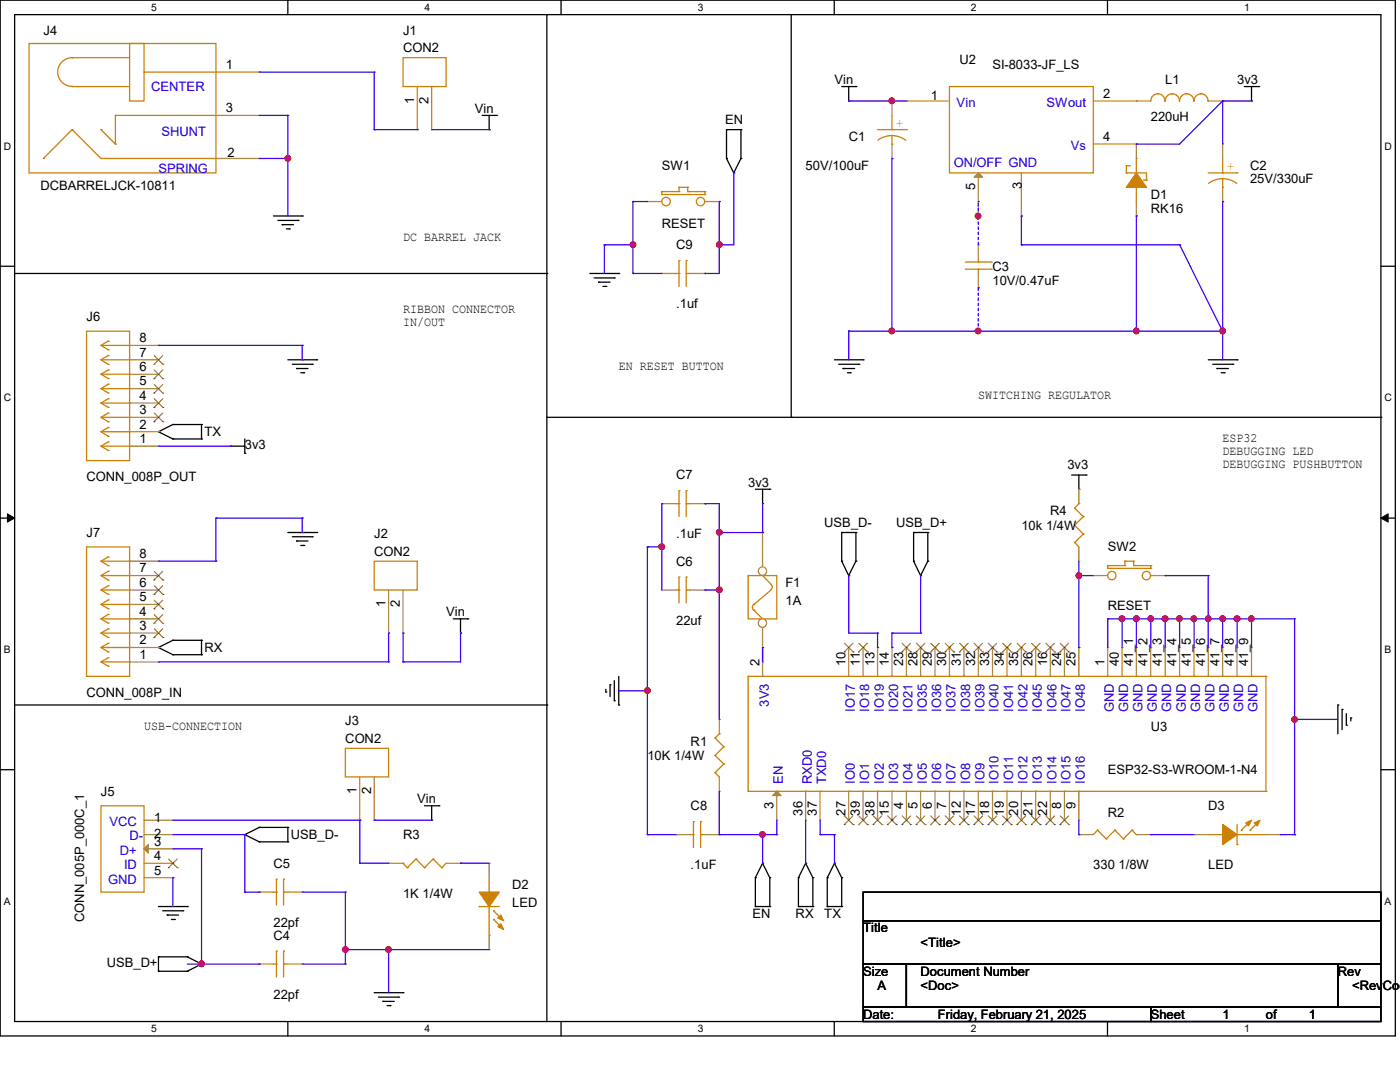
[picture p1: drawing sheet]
<svg xmlns="http://www.w3.org/2000/svg" width="279mm" height="216mm" viewBox="0 0 279 216" stroke-linecap="round" stroke-linejoin="round" font-family="sans-serif">
<path d="M0 0h278.5v206.7h-278.5zM2.9 2.9h272.7v200.9h-272.7z" fill="none" stroke="#000" stroke-width=".25"/>
<g fill="#fff">
<path d="M30.2 .3h1.1v2.3h-1.1z"/>
<path d="M30.2 204.1h1.1v2.3h-1.1z"/>
</g>
<path d="M57.4 0v2.9M57.4 203.8v2.9" fill="none" stroke="#000" stroke-width=".25"/>
<g fill="#fff">
<path d="M84.7 .3h1.1v2.3h-1.1z"/>
<path d="M84.7 204.1h1.1v2.3h-1.1z"/>
</g>
<path d="M112 0v2.9M112 203.8v2.9" fill="none" stroke="#000" stroke-width=".25"/>
<g fill="#fff">
<path d="M139.2 .3h1.1v2.3h-1.1z"/>
<path d="M139.2 204.1h1.1v2.3h-1.1z"/>
</g>
<path d="M166.5 0v2.9M166.5 203.8v2.9" fill="none" stroke="#000" stroke-width=".25"/>
<g fill="#fff">
<path d="M193.8 .3h1.1v2.3h-1.1z"/>
<path d="M193.8 204.1h1.1v2.3h-1.1z"/>
</g>
<path d="M221 0v2.9M221 203.8v2.9" fill="none" stroke="#000" stroke-width=".25"/>
<g fill="#fff">
<path d="M248.3 .3h1.1v2.3h-1.1z"/>
<path d="M248.3 204.1h1.1v2.3h-1.1z"/>
<path d="M.8 28h1.4v2.3h-1.4z"/>
<path d="M276.3 28h1.4v2.3h-1.4z"/>
<path d="M.8 78.2h1.4v2.3h-1.4z"/>
<path d="M276.3 78.2h1.4v2.3h-1.4z"/>
</g>
<path d="M0 53.1h2.9M275.6 53.1h2.9" fill="none" stroke="#000" stroke-width=".25"/>
<g fill="#fff">
<path d="M.8 128.5h1.3v2.2h-1.3z"/>
<path d="M276.3 128.5h1.3v2.2h-1.3z"/>
</g>
<path d="M0 103.4h2.9M275.6 103.4h2.9" fill="none" stroke="#000" stroke-width=".25"/>
<path d="M1.5 102.5l1.4 .9-1.4 .8zM275.6 103.4l1.4-.9v1.7z" fill="#000" stroke="#000" stroke-width=".2"/>
<g fill="#fff">
<path d="M.8 178.7h1.3v2.2h-1.3z"/>
<path d="M276.3 178.7h1.3v2.2h-1.3z"/>
</g>
<g fill="none" stroke="#000" stroke-width=".25">
<path d="M109.1 2.9h.1M109.1 2.9v200.9M157.9 2.9v80.4M168 17.3h2.8M169.4 17.3v2.9M170.8 17.3h.1M248.3 17.3h2.9M249.8 17.3v2.9M251.2 17.3h.1M96.2 23h2.9M97.6 25.9h.1M97.6 23v2.9"/>
<path d="M99.1 23h.1M145 31.6h.1M145 25.9h.1M145 31.6l1.4 2.9M145 25.9v5.7M145 25.9h2.9M146.4 34.5h.1M147.9 25.9h.1M147.9 31.6h.1M147.9 25.9v5.7M147.9 31.6l-1.5 2.9M169.4 20.2h.1"/>
<path d="M249.8 20.2h.1M2.9 54.6h106.2M54.6 43.1h5.7M55.5 44h4M56.3 44.8h.1M56.3 44.8h2.3M57.1 45.7h.6M57.7 45.7h.1M59.5 44h.1M60.3 43.1h.1M109.1 54.6h.1M117.7 54.6h5.8"/>
<path d="M118.6 55.5h4M119.5 56.3h.1M119.5 56.3h2.3M120.3 57.1h.6M120.9 57.1h.1M122.6 55.5h.1M123.5 54.6h.1M57.4 71.8h5.8M58.3 72.7h4M59.2 73.5h.1M59.2 73.5h2.3M60 74.4h.6"/>
<path d="M60.6 74.4h.1M62.3 72.7h.1M63.2 71.8h.1M166.5 71.8h5.8M167.4 72.7h4M168.2 73.5h.1M168.2 73.5h2.4M169.1 74.4h.6M169.7 74.4h.1M171.4 72.7h.1M172.3 71.8h.1M241.1 71.8h5.8"/>
<path d="M242 72.7h4M242.9 73.5h.1M242.9 73.5h2.3M243.7 74.4h.6M244.3 74.4h.1M246 72.7h.1M246.9 71.8h.1M31.6 86.1h.1M31.6 86.1l2.9 1.5M34.5 84.7h.1M34.5 87.6h.1M34.5 84.7l-2.9 1.4"/>
<path d="M34.5 84.7h5.7M34.5 87.6h5.7M40.2 84.7h.1M40.2 87.6h.1M40.2 84.7v2.9M46 89h.1M46 89h2.9M48.9 90.5h.1M48.9 87.6v2.9M109.1 83.3h166.5M150.7 97.6h2.9M152.2 97.6v2.9"/>
<path d="M153.6 97.6h.1M157.9 83.3h.1M213.9 94.8h2.8M215.3 97.6h.1M215.3 94.8v2.8M216.7 94.8h.1M275.6 83.3h.1M57.4 106.3h5.8M58.3 107.1h4M59.2 107.9h.1M59.2 107.9h2.3M60 108.8h.6"/>
<path d="M60.6 108.8h.1M62.3 107.1h.1M63.2 106.3h.1M152.2 100.5h.1M168 112h.1M168 106.3h.1M168 106.3v5.7M168 112l1.4 2.9M168 106.3h2.8M169.4 114.9h.1M170.8 106.3h.1M170.8 112h.1"/>
<path d="M170.8 106.3v5.7M170.8 112l-1.4 2.9M182.3 112h.1M182.3 106.3h.1M182.3 106.3h2.9M182.3 112l1.4 2.9M182.3 106.3v5.7M183.7 114.9h.1M185.2 106.3h.1M185.2 112h.1M185.2 106.3v5.7M185.2 112l-1.5 2.9"/>
<path d="M31.6 129.2h.1M31.6 129.2l2.9 1.4M34.5 127.8h.1M34.5 130.6h.1M34.5 127.8l-2.9 1.4M34.5 127.8h5.7M34.5 130.6h5.7M40.2 127.8h.1M40.2 130.6h.1M40.2 127.8v2.8M90.5 123.5h2.8M91.9 126.3h.1"/>
<path d="M91.9 123.5v2.8M93.3 123.5h.1M120.9 138.1h.1M120.9 137.5v.6M121.8 136.7h.1M121.8 136.7v2.3M122.6 139.8h.1M122.6 135.8v4M123.5 135v5.7M0 153.6h2.9M2.9 140.7h106.2M109.1 140.7h.1"/>
<path d="M123.5 140.7h.1M267 140.7h.1M267 140.7v5.7M267.8 141.6h.1M267.8 141.6v4M268.7 144.7h.1M268.7 142.4v2.3M269.6 143.3h.1M269.6 143.3v.5M275.6 153.6h2.9M48.9 166.5h.1M48.9 166.5l2.8 1.5"/>
<path d="M51.7 165.1h.1M51.7 168h.1M51.7 165.1l-2.8 1.4M51.7 165.1h5.7M51.7 168h5.7M57.4 165.1h.1M57.4 168h.1M57.4 165.1v2.9M84.7 160.8h2.9M86.1 163.7h.1M86.1 160.8v2.9M87.6 160.8h.1"/>
<path d="M150.7 175.1h.1M150.7 175.1v5.8M152.2 172.3h.1M152.2 172.3l1.4 2.8M152.2 172.3l-1.5 2.8M153.6 175.1h.1M153.6 175.1v5.8M159.3 175.1h.1M159.3 175.1v5.8M160.8 172.3h.1M160.8 172.3l1.4 2.8M160.8 172.3l-1.5 2.8"/>
<path d="M162.2 175.1h.1M162.2 175.1v5.8M165.1 175.1h.1M165.1 175.1v5.8M166.5 172.3h.1M166.5 172.3l1.5 2.8M166.5 172.3l-1.4 2.8M168 175.1h.1M168 175.1v5.8M172.3 178h103.3v5.7h-103.3zM31.6 193.8h.1M31.6 190.9h.1"/>
<path d="M31.6 193.8h5.8M31.6 190.9v2.9M31.6 190.9h5.8M31.6 180.9h5.8M32.5 181.7h4M33.4 182.6h.1M33.4 182.6h2.2M34.2 183.5h.6M34.8 183.5h.1M36.5 181.7h.1M37.4 193.8h.1M37.4 190.9h.1"/>
<path d="M37.4 180.9h.1M37.4 190.9l2.8 1.5M40.2 192.4h.1M40.2 192.4l-2.8 1.4M74.7 198.1h5.7M75.5 199h4M76.4 199.8h.1M76.4 199.8h2.3M79.5 199h.1M80.4 198.1h.1M150.7 180.9h.1M150.7 180.9h2.9"/>
<path d="M153.6 180.9h.1M159.3 180.9h.1M159.3 180.9h2.9M162.2 180.9h.1M165.1 180.9h.1M165.1 180.9h2.9M168 180.9h.1M172.3 183.7h103.3v8.7h-103.3zM172.3 192.4h8.6v8.6h-8.6zM180.9 192.4h86.1v8.6h-86.1zM267 192.4h8.6v8.6h-8.6zM77.3 200.7h.6"/>
<path d="M77.9 200.7h.1M172.3 201h57.4v2.8h-57.4zM229.7 201h45.9v2.8h-45.9z"/>
</g>
<g fill="none" stroke="#cc8006" stroke-width=".25">
<path d="M5.8 8.7h37.3v25.8h-37.3zM14.4 11.5h.1M14.4 17.3h.1M14.4 11.5h11.5M14.4 17.3h11.5M14.4 11.5a2.86 2.86 0 0 0-2.9 2.9 2.86 2.86 0 0 0 2.9 2.8M25.9 8.7h2.8v11.5h-2.8zM28.7 14.4h.1M28.7 14.4h14.4M80.4 11.5h8.6v5.8h-8.6zM189.5 17.3h28.7v17.2h-28.7zM8.7 31.6h.1"/>
<path d="M14.4 25.9h.1M14.4 25.9l5.8 5.7M14.4 25.9l-5.7 5.7M20.2 31.6h.1M20.2 25.9h.1M20.2 31.6h22.9M20.2 25.9l2.8 2.8M23 23h.1M23 28.7h.1M23 23h20.1M23 23v5.7M132.1 38.2h.1"/>
<path d="M132.1 38.2v.6h8.6M132.1 38.2h3.4M135.5 37.4h.1M135.5 38.2h.1M135.5 37.4v.8M135.5 37.4h1.7M137.2 38.2h.1M137.2 37.4h.1M137.2 38.2h3.5M137.2 37.4v.8M140.7 38.8h.1M140.7 38.2h.1"/>
<path d="M140.7 38.2v.6M175.1 25.9h5.8M178 28.7h.1M178 25.9h.1M178 27.1l1.5 .2 1.3 .7M178 27.1l-1.5 .2-1.3 .7M178 23v2.9M178 27.1v1.6M180.9 25.9h.1M224.8 34.5h.1M224.8 33.1h.1M224.8 34.5h4v1.4"/>
<path d="M224.8 33.1v1.4M224.8 33.1h.6M225.4 33.1h.1M226.8 37.4h.1M226.8 31.6h.1M226.8 31.6v2.9M226.8 37.4v2.8M228.2 35.9h.1M228.2 35.9h.6M228.8 35.9h.1M229.7 20.2a1.42 1.42 0 0 1 1.4-1.5 1.42 1.42 0 0 1 1.4 1.5M232.5 20.2a1.42 1.42 0 0 1 1.5-1.5 1.42 1.42 0 0 1 1.4 1.5 1.58 1.58 0 0 1 1.5-1.5 1.42 1.42 0 0 1 1.4 1.5"/>
<path d="M238.3 20.2a1.42 1.42 0 0 1 1.4-1.5 1.41 1.41 0 0 1 1.4 1.5M241.1 34.5h5.8M244 37.4h.1M244 34.5h.1M244 35.6l1.5 .3 1.3 .7M244 35.6l-1.5 .3-1.3 .7M244 31.6v2.9M244 35.6v1.8M246.9 34.5h.1M135 54.6h.5M135.5 54.6h.1M135.5 52h.1"/>
<path d="M135.5 52v5.1M136.9 52h.1M136.9 54.6h.1M136.9 52v5.1M136.9 54.6h.9M192.7 53.7h5.1M192.7 52.3h5.1M195.2 52.3h.1M195.2 53.7h.1M195.2 51.7v.6M195.2 53.7v.9M197.8 53.7h.1"/>
<path d="M197.8 52.3h.1M17.3 66.1h8.6v25.8h-8.6zM20.2 77.6h5.7M20.2 74.7h5.7M20.2 71.8h5.7M20.2 68.9h5.7M20.2 77.6l1.4 .8M20.2 74.7l1.4 .8M20.2 71.8l1.4 .9M20.2 68.9l1.4 .9M21.6 78.4h.1M21.6 75.5h.1"/>
<path d="M21.6 72.7h.1M21.6 69.8h.1M21.6 79.5h.1M21.6 76.7h.1M21.6 73.8h.1M21.6 71h.1M21.6 68.1h.1M21.6 79.5l-1.4 .9M21.6 76.7l-1.4 .9M21.6 73.8l-1.4 .9M21.6 71l-1.4 .8M21.6 68.1l-1.4 .8"/>
<path d="M25.9 77.6h.1M25.9 74.7h.1M25.9 71.8h.1M25.9 68.9h.1M20.2 89h5.7M20.2 86.1h5.7M20.2 83.3h5.7M20.2 80.4h5.7M20.2 89l1.4 .9M20.2 86.1l1.4 .9M20.2 83.3l1.4 .9M20.2 80.4l1.4 .9"/>
<path d="M21.6 89.9h.1M21.6 87h.1M21.6 84.2h.1M21.6 81.3h.1M21.6 88.2h.1M21.6 85.3h.1M21.6 82.4h.1M21.6 88.2l-1.4 .8M21.6 85.3l-1.4 .8M21.6 82.4l-1.4 .9M25.9 89h.1M25.9 86.1h.1"/>
<path d="M25.9 83.3h.1M25.9 80.4h.1M135.5 97.9h.1M135.5 97.9v5.2M136.9 97.9h.1M136.9 97.9v5.2M17.3 109.1h8.6v25.9h-8.6zM20.2 112h5.7M20.2 117.7h5.7M20.2 114.9h5.7M20.2 117.7l1.4 .9M20.2 114.9l1.4 .8"/>
<path d="M20.2 112l1.4 .9M21.6 118.6h.1M21.6 115.7h.1M21.6 112.9h.1M21.6 119.7h.1M21.6 116.9h.1M21.6 114h.1M21.6 111.1h.1M21.6 119.7l-1.4 .9M21.6 116.9l-1.4 .8M21.6 114l-1.4 .9M21.6 111.1l-1.4 .9"/>
<path d="M25.9 117.7h.1M25.9 114.9h.1M25.9 112h.1M74.7 112h8.6v5.7h-8.6zM135 100.5h.5M135 117.7h.5M135.5 100.5h.1M135.5 117.7h.1M135.5 115.1h.1M135.5 115.1v5.2M136.9 100.5h.1M136.9 115.1h.1"/>
<path d="M136.9 117.7h.1M136.9 100.5h.9M136.9 115.1v5.2M136.9 117.7h.9M149.3 114.9h5.7v8.6h-5.7zM152.2 114.9h.1M152.2 114.9l1.7 1.7M153.8 116.7l.3 .4-.3 .5M153.9 117.7l-3.4 2.9M214.5 108.2h.1M214.5 104.8h.1M214.5 101.4h.1"/>
<path d="M214.5 108.2l.8 .9M214.5 104.8l1.7 1.8M214.5 101.4l1.7 1.7M215.3 100.5h.1M215.3 100.5l-.8 .9M216.2 106.6h.1M216.2 103.1h.1M216.2 106.6l-1.7 1.6M216.2 103.1l-1.7 1.7M221.1 112.9h.1M221.1 112.9v.5h8.6M221.1 112.9h3.4"/>
<path d="M224.5 112h.1M224.5 112.9h.1M224.5 112h1.7M224.5 112v.9M226.2 112.9h.1M226.2 112h.1M226.2 112.9h3.5M226.2 112v.9M229.7 113.4h.1M229.7 112.9h.1M229.7 112.9v.5M20.2 132.1h5.7"/>
<path d="M20.2 129.2h5.7M20.2 126.3h5.7M20.2 123.5h5.7M20.2 120.6h5.7M20.2 132.1l1.4 .8M20.2 129.2l1.4 .9M20.2 126.3l1.4 .9M20.2 123.5l1.4 .8M20.2 120.6l1.4 .9M21.6 132.9h.1M21.6 130.1h.1M21.6 127.2h.1"/>
<path d="M21.6 124.3h.1M21.6 121.5h.1M21.6 131.2h.1M21.6 128.4h.1M21.6 125.5h.1M21.6 122.6h.1M21.6 131.2l-1.4 .9M21.6 128.4l-1.4 .8M21.6 125.5l-1.4 .8M21.6 122.6l-1.4 .9M25.9 132.1h.1M25.9 129.2h.1"/>
<path d="M25.9 126.3h.1M25.9 123.5h.1M25.9 120.6h.1M149.3 135h.1M149.3 135v22.9M149.3 135h103.3M150.4 120.6l-.2 .6 .2 .6M150.5 121.8h.1M150.5 120.6h.1M150.5 121.8l1.7 1.7M152.2 135h.1M169.4 135h.1"/>
<path d="M172.3 135h.1M175.1 135h.1M178 135h.1M180.9 135h.1M183.7 135h.1M186.6 135h.1M189.5 135h.1M192.4 135h.1M195.2 135h.1M198.1 135h.1M201 135h.1M203.8 135h.1"/>
<path d="M206.7 135h.1M209.6 135h.1M212.4 135h.1M215.3 135h.1M221.1 135h.1M223.9 135h.1M226.8 135h.1M229.7 135h.1M232.5 135h.1M235.4 135h.1M238.3 135h.1M241.1 135h.1"/>
<path d="M244 135h.1M246.9 135h.1M249.8 135h.1M252.6 135h.1M252.6 135v22.9M68.9 149.3h8.7v5.7h-8.7zM142.7 154.2h.1M142.7 150.7h.1M142.7 147.3h.1M142.7 154.2l.9 .8M142.7 150.7l1.7 1.7M142.7 147.3l1.7 1.7"/>
<path d="M143.6 146.4h.1M143.6 146.4l-.9 .9M144.4 152.4h.1M144.4 149h.1M144.4 152.4l-1.7 1.8M144.4 149l-1.7 1.7M149.3 157.9h.1M149.3 157.9h103.3M155 157.9h.1M160.8 157.9h.1M163.7 157.9h.1M169.4 157.9h.1"/>
<path d="M172.3 157.9h.1M175.1 157.9h.1M178 157.9h.1M180.9 157.9h.1M183.7 157.9h.1M186.6 157.9h.1M189.5 157.9h.1M192.4 157.9h.1M195.2 157.9h.1M198.1 157.9h.1M201 157.9h.1M203.8 157.9h.1"/>
<path d="M206.7 157.9h.1M209.6 157.9h.1M212.4 157.9h.1M215.3 157.9h.1M252.6 157.9h.1M20.2 160.8h8.5v17.2h-8.5zM54.6 178h.6M55.2 178h.1M55.2 175.4h.1M55.2 175.4v5.2M56.6 175.4h.1M56.6 178h.1"/>
<path d="M56.6 178h.8M56.6 175.4v5.2M80.4 172.3h.1M80.4 172.3l.9 .8M81.3 173.1h.1M83 171.4h.1M83 171.4l1.7 1.7M83 171.4l-1.7 1.7M84.7 173.1h.1M86.4 171.4h.1M86.4 171.4l1.8 1.7M86.4 171.4l-1.7 1.7"/>
<path d="M88.2 173.1h.1M89 172.3l-.8 .8M97.6 178h.1M97.6 175.1v2.9M137.8 166.5h.6M138.4 166.5h.1M138.4 164h.1M138.4 164v5.1M139.8 164h.1M139.8 166.5h.1M139.8 166.5h.9M139.8 164v5.1"/>
<path d="M219 165.7h.1M219 165.7l-.8 .8M219 165.7l1.8 1.7M220.8 167.4h.1M222.5 165.7h.1M222.5 165.7l-1.7 1.7M222.5 165.7l1.7 1.7M224.2 167.4h.1M225.9 165.7h.1M225.9 165.7l-1.7 1.7M225.9 165.7l.9 .8M226.8 166.5h.1"/>
<path d="M241.1 166.5h2.9M244 166.5h.1M246.9 168.5h.1M246.9 164.5v4M246.9 166.5h5.7M247.7 165.7h.1M249.5 165.7h.1M249.5 164l-1.8 1.7M251.2 164l-1.7 1.7M252.6 166.5h.1M54.6 192.4h.6M55.2 192.4h.1"/>
<path d="M55.2 189.8h.1M55.2 189.8v5.1M56.6 189.8h.1M56.6 192.4h.1M56.6 189.8v5.1M56.6 192.4h.8M95.6 180.9h.1M95.6 180.9h4.1M97.6 186.6h.1M97.6 180.9v5.7M98.5 181.7h.1M98.5 183.5h.1"/>
<path d="M98.5 181.7l1.7 1.8M98.5 183.5l1.7 1.7"/>
<circle cx="132.9" cy="40.2" r=".85"/>
<circle cx="139.8" cy="40.2" r=".83"/>
<circle cx="221.9" cy="114.8" r=".83"/>
<circle cx="228.8" cy="114.8" r=".83"/>
</g>
<g fill="none" stroke="#a84" stroke-width=".25">
<path d="M43.1 14.4h8.6M51.7 14.4h.1M83.3 17.3v8.6M86.1 17.3v8.6M43.1 31.6h8.6M43.1 23h8.6M51.7 31.6h.1M51.7 23h.1M83.3 25.9h.1M86.1 25.9h.1M178 20.2h.1M178 31.6h.1"/>
<path d="M178 20.2v2.8M178 28.7v2.9M180.9 20.2h.1M180.9 20.2h8.6M195.2 34.5v8.6M203.8 34.5v8.6M218.2 20.2h11.5M218.2 28.7h8.6M226.8 28.7h.1M226.8 20.2h.1M226.8 28.7v2.9M241.1 20.2h2.9"/>
<path d="M244 20.2h.1M244 28.7h.1M244 28.7v2.9M244 37.4v2.8M129.2 40.2h.1M129.2 40.2h2.9M132.1 54.6h.1M132.1 54.6h2.9M137.8 54.6h2.9M140.7 54.6h.1M140.7 40.2h2.9M143.6 40.2h.1"/>
<path d="M195.2 48.9h.1M195.2 57.4h.1M195.2 43.1h.1M195.2 48.9v2.8M195.2 54.6v2.8M203.8 43.1h.1M226.8 43.1h.1M226.8 40.2v2.9M244 40.2h.1M25.9 77.6h5.7M25.9 74.7h5.7M25.9 71.8h5.7"/>
<path d="M25.9 68.9h5.7M31.6 77.6h.1M31.6 74.7h.1M31.6 71.8h.1M31.6 68.9h.1M25.9 89h5.7M25.9 86.1h5.7M25.9 83.3h5.7M25.9 80.4h5.7M31.6 89h.1M31.6 86.1h.1M31.6 83.3h.1"/>
<path d="M31.6 80.4h.1M215.3 97.6h.1M215.3 97.6v2.9M25.9 114.9h5.7M25.9 117.7h5.7M25.9 112h5.7M31.6 117.7h.1M31.6 114.9h.1M31.6 112h.1M77.6 117.7v8.6M80.4 117.7v8.6M132.1 100.5h.1"/>
<path d="M132.1 117.7h.1M132.1 100.5h2.9M132.1 117.7h2.9M137.8 100.5h2.9M137.8 117.7h2.9M140.7 100.5h.1M140.7 117.7h.1M215.3 112h.1M215.3 109.1v2.9M218.2 114.9h.1M218.2 114.9h2.9M229.7 114.9h2.8"/>
<path d="M232.5 114.9h.1M25.9 132.1h5.7M25.9 129.2h5.7M25.9 126.3h5.7M25.9 123.5h5.7M25.9 120.6h5.7M31.6 132.1h.1M31.6 129.2h.1M31.6 126.3h.1M31.6 123.5h.1M31.6 120.6h.1M77.6 126.3h.1"/>
<path d="M80.4 126.3h.1M152.2 129.2h.1M152.2 129.2v5.8M169.4 129.2h.1M169.4 129.2v5.8M172.3 129.2h.1M172.3 129.2v5.8M175.1 129.2h.1M175.1 129.2v5.8M178 129.2h.1M178 129.2v5.8M180.9 129.2h.1"/>
<path d="M180.9 129.2v5.8M183.7 129.2h.1M183.7 129.2v5.8M186.6 129.2h.1M186.6 129.2v5.8M189.5 129.2h.1M189.5 129.2v5.8M192.4 129.2h.1M192.4 129.2v5.8M195.2 129.2h.1M195.2 129.2v5.8M198.1 129.2h.1"/>
<path d="M198.1 129.2v5.8M201 129.2h.1M201 129.2v5.8M203.8 129.2h.1M203.8 129.2v5.8M206.7 129.2h.1M206.7 129.2v5.8M209.6 129.2h.1M209.6 129.2v5.8M212.4 129.2h.1M212.4 129.2v5.8M215.3 129.2h.1"/>
<path d="M215.3 129.2v5.8M221.1 129.2h.1M221.1 129.2v5.8M223.9 129.2h.1M223.9 129.2v5.8M226.8 129.2h.1M226.8 129.2v5.8M229.7 129.2h.1M229.7 129.2v5.8M232.5 129.2h.1M232.5 129.2v5.8M235.4 129.2h.1"/>
<path d="M235.4 129.2v5.8M238.3 129.2h.1M238.3 129.2v5.8M241.1 129.2h.1M241.1 129.2v5.8M244 129.2h.1M244 129.2v5.8M246.9 129.2h.1M246.9 129.2v5.8M249.8 129.2h.1M249.8 129.2v5.8M71.8 155v8.7"/>
<path d="M74.7 155v8.7M143.6 157.9h.1M143.6 143.6h.1M143.6 143.6v2.8M143.6 155v2.9M155 157.9v5.8M160.8 157.9v5.8M163.7 157.9v5.8M169.4 157.9v5.8M172.3 157.9v5.8M175.1 157.9v5.8M178 157.9v5.8"/>
<path d="M180.9 157.9v5.8M183.7 157.9v5.8M186.6 157.9v5.8M189.5 157.9v5.8M192.4 157.9v5.8M195.2 157.9v5.8M198.1 157.9v5.8M201 157.9v5.8M203.8 157.9v5.8M206.7 157.9v5.8M209.6 157.9v5.8M212.4 157.9v5.8"/>
<path d="M215.3 157.9v5.8M28.7 166.5h5.8M28.7 163.7h5.8M28.7 169.4h5.8M28.7 172.3h5.8M28.7 175.1h5.8M34.5 163.7h.1M34.5 166.5h.1M34.5 169.4h.1M34.5 172.3h.1M34.5 175.1h.1M51.7 178h.1"/>
<path d="M51.7 178h2.9M57.4 178h2.9M60.3 178h.1M71.8 163.7h.1M74.7 163.7h.1M77.6 172.3h.1M77.6 172.3h2.8M89 172.3h2.9M91.9 172.3h.1M97.6 172.3h.1M97.6 172.3v2.8M135 166.5h.1"/>
<path d="M135 166.5h2.8M140.7 166.5h2.9M143.6 166.5h.1M155 163.7h.1M160.8 163.7h.1M163.7 163.7h.1M169.4 163.7h.1M172.3 163.7h.1M175.1 163.7h.1M178 163.7h.1M180.9 163.7h.1M183.7 163.7h.1"/>
<path d="M186.6 163.7h.1M189.5 163.7h.1M192.4 163.7h.1M195.2 163.7h.1M198.1 163.7h.1M201 163.7h.1M203.8 163.7h.1M206.7 163.7h.1M209.6 163.7h.1M212.4 163.7h.1M215.3 166.5h.1M215.3 163.7h.1"/>
<path d="M215.3 166.5h2.9M226.8 166.5h2.9M229.7 166.5h.1M238.3 166.5h.1M238.3 166.5h2.8M252.6 166.5h2.9M255.5 166.5h.1M51.7 192.4h.1M51.7 192.4h2.9M57.4 192.4h2.9M60.3 192.4h.1M97.6 189.5h.1"/>
<path d="M97.6 186.6v2.9"/>
</g>
<g fill="#cc8006" stroke="#cc8006" stroke-width=".25">
<path d="M244 164.5l2.9 2-2.9 2z" fill-rule="evenodd"/>
<path d="M250.3 164.2l1.2-.5-.6 1.1z" fill-rule="evenodd"/>
<path d="M248.6 164.2l1.2-.5-.6 1.1z" fill-rule="evenodd"/>
<path d="M95.6 178h4.1l-2.1 2.9z" fill-rule="evenodd"/>
<path d="M99.4 184.9l.5-.6 .6 1.2z" fill-rule="evenodd"/>
<path d="M99.4 183.2l.5-.6 .6 1.1z" fill-rule="evenodd"/>
<path d="M226.8 34.5l2 2.9h-4z" fill-rule="evenodd"/>
</g>
<g fill="none" stroke="#804000" stroke-width=".2">
<path d="M30.7 78.4h.1M30.7 75.6h.1M30.7 72.7h.1M30.8 79.6l1.7 1.7M30.8 76.7l1.7 1.7M30.8 73.8l1.7 1.8M30.8 71l1.7 1.7M32.5 79.6l-1.8 1.7M32.5 76.7l-1.8 1.7M32.5 73.8l-1.8 1.8M32.5 71l-1.8 1.7M32.5 78.4h.1"/>
<path d="M32.5 75.6h.1M32.5 72.7h.1M30.7 84.2h.1M30.7 81.3h.1M30.8 82.4l1.7 1.8M32.5 82.4l-1.8 1.8M32.5 84.2h.1M32.5 81.3h.1M30.7 118.6h.1M30.7 115.7h.1M30.8 119.8l1.7 1.7M30.8 116.9l1.7 1.7"/>
<path d="M30.8 114l1.7 1.7M32.5 119.8l-1.8 1.7M32.5 116.9l-1.8 1.7M32.5 114l-1.8 1.7M32.5 118.6h.1M32.5 115.7h.1M30.7 127.2h.1M30.7 124.4h.1M30.7 121.5h.1M30.8 125.5l1.7 1.7M30.8 122.6l1.7 1.8M32.5 125.5l-1.8 1.7"/>
<path d="M32.5 122.6l-1.8 1.8M32.5 127.2h.1M32.5 124.4h.1M32.5 121.5h.1M168.5 130.1h.1M168.5 128.4l1.8 1.7M170.2 128.4l-1.7 1.7M170.3 130.1h.1M171.4 130.1h.1M171.4 128.4l1.7 1.7M173.1 128.4l-1.7 1.7M173.1 130.1h.1"/>
<path d="M180 130.1h.1M180 128.4l1.8 1.7M181.7 128.4l-1.7 1.7M181.8 130.1h.1M182.8 130.1h.1M182.9 128.4l1.7 1.7M184.6 128.4l-1.8 1.7M184.6 130.1h.1M185.7 130.1h.1M185.8 128.4l1.7 1.7M187.5 128.4l-1.8 1.7M187.5 130.1h.1"/>
<path d="M188.6 130.1h.1M188.6 128.4l1.8 1.7M190.3 128.4l-1.7 1.7M190.4 130.1h.1M191.5 130.1h.1M191.5 128.4l1.8 1.7M193.2 128.4l-1.7 1.7M193.3 130.1h.1M194.4 130.1h.1M194.4 128.4l1.7 1.7M196.1 128.4l-1.7 1.7M196.1 130.1h.1"/>
<path d="M197.2 130.1h.1M197.2 128.4l1.8 1.7M198.9 128.4l-1.7 1.7M199 130.1h.1M200.1 130.1h.1M200.1 128.4l1.7 1.7M201.8 128.4l-1.7 1.7M201.8 130.1h.1M202.9 130.1h.1M203 128.4l1.7 1.7M204.7 128.4l-1.8 1.7M204.7 130.1h.1"/>
<path d="M205.8 130.1h.1M205.9 128.4l1.7 1.7M207.6 128.4l-1.8 1.7M207.6 130.1h.1M208.7 130.1h.1M208.7 128.4l1.8 1.7M210.4 128.4l-1.7 1.7M210.5 130.1h.1M211.5 130.1h.1M211.6 128.4l1.7 1.7M213.3 128.4l-1.8 1.7M213.3 130.1h.1"/>
<path d="M33.6 173.1h.1M33.7 171.4l1.7 1.7M35.3 171.4l-1.7 1.7M35.4 173.1h.1M168.5 164.5h.1M168.5 162.8l1.8 1.7M170.2 162.8l-1.7 1.7M170.3 164.5h.1M171.4 164.5h.1M171.4 162.8l1.7 1.7M173.1 162.8l-1.7 1.7M173.1 164.5h.1"/>
<path d="M174.2 164.5h.1M174.3 162.8l1.7 1.7M176 162.8l-1.8 1.7M176 164.5h.1M177.1 164.5h.1M177.2 162.8l1.7 1.7M178.9 162.8l-1.8 1.7M178.9 164.5h.1M180 164.5h.1M180 162.8l1.8 1.7M181.7 162.8l-1.7 1.7M181.8 164.5h.1"/>
<path d="M182.8 164.5h.1M182.9 162.8l1.7 1.7M184.6 162.8l-1.8 1.7M184.6 164.5h.1M185.7 164.5h.1M185.8 162.8l1.7 1.7M187.5 162.8l-1.8 1.7M187.5 164.5h.1M188.6 164.5h.1M188.6 162.8l1.8 1.7M190.3 162.8l-1.7 1.7M190.4 164.5h.1"/>
<path d="M191.5 164.5h.1M191.5 162.8l1.8 1.7M193.2 162.8l-1.7 1.7M193.3 164.5h.1M194.4 164.5h.1M194.4 162.8l1.7 1.7M196.1 162.8l-1.7 1.7M196.1 164.5h.1M197.2 164.5h.1M197.2 162.8l1.8 1.7M198.9 162.8l-1.7 1.7M199 164.5h.1"/>
<path d="M200.1 164.5h.1M200.1 162.8l1.7 1.7M201.8 162.8l-1.7 1.7M201.8 164.5h.1M202.9 164.5h.1M203 162.8l1.7 1.7M204.7 162.8l-1.8 1.7M204.7 164.5h.1M205.8 164.5h.1M205.9 162.8l1.7 1.7M207.6 162.8l-1.8 1.7M207.6 164.5h.1"/>
<path d="M208.7 164.5h.1M208.7 162.8l1.8 1.7M210.4 162.8l-1.7 1.7M210.5 164.5h.1M211.5 164.5h.1M211.6 162.8l1.7 1.7M213.3 162.8l-1.8 1.7M213.3 164.5h.1"/>
</g>
<g fill="#a84" stroke="#a84" stroke-width=".25">
<path d="M28.7 169.4l.9-.9v1.7z"/>
<path d="M194.4 35.3l.8-.8 .9 .8z"/>
<path d="M155 157.9l.9 .8h-1.7z"/>
</g>
<circle cx="152.2" cy="124.3" r=".83" fill="#fff" stroke="#a84" stroke-width=".25"/>
<path d="M152.2 132.1h.1M152.2 125.2v6.9" fill="none" stroke="#a84" stroke-width=".25"/>
<circle cx="152.2" cy="114" r=".83" fill="#fff" stroke="#a84" stroke-width=".25"/>
<path d="M152.2 106.3h.1M152.2 106.3v6.8" fill="none" stroke="#a84" stroke-width=".25"/>
<g fill="none" stroke="#4200ff" stroke-width=".25">
<path d="M51.7 14.4h23M74.7 14.4h.1M74.7 14.4v11.5M51.7 23h5.7M51.7 31.6h5.7M57.4 23h.1M57.4 31.6h.1M57.4 23v20.1M74.7 25.9h.1M74.7 25.9h8.6M83.3 25.9h.1M86.1 25.9h11.5"/>
<path d="M97.6 25.9h.1M146.4 34.5h.1M146.4 34.5v14.4h-2.8M169.4 20.2h.1M169.4 20.2h11.5M178 20.2h.1M178 31.6h.1M178 31.6v34.5M226.8 28.7h.1M244 20.2h.1M244 20.2h5.8M244 20.2v8.5"/>
<path d="M244 20.2l-8.6 8.5h-8.6M57.4 43.1h.1M120.6 48.9h.1M120.6 48.9h5.7M120.6 48.9v5.7M126.3 40.2h.1M126.3 54.6h.1M126.3 48.9h.1M126.3 40.2h2.9M126.3 40.2v14.4M126.3 54.6h5.8M140.7 54.6h.1"/>
<path d="M143.6 48.9h.1M143.6 40.2h.1M143.6 40.2v14.4h-2.9M203.8 43.1h.1M203.8 48.9h.1M203.8 43.1v5.8M203.8 48.9h31.6M226.8 43.1h.1M226.8 43.1v23M235.4 48.9h.1M235.4 48.9l8.6 17.2M244 40.2h.1"/>
<path d="M244 40.2v31.6M31.6 68.9h28.7M60.3 68.9h.1M60.3 71.8h.1M60.3 68.9v2.9M169.4 66.1h.1M169.4 66.1v5.7M169.4 66.1h74.6M178 66.1h.1M195.2 66.1h.1M226.8 66.1h.1M244 66.1h.1"/>
<path d="M31.6 89h14.4M46 89h.1M31.6 112h11.5M43.1 112h.1M43.1 103.4h.1M43.1 103.4v8.6M43.1 103.4h17.2M60.3 103.4h.1M60.3 106.3h.1M60.3 103.4v2.9M129.2 109.1h.1M129.2 109.1v57.4"/>
<path d="M129.2 109.1h2.9M132.1 100.5h.1M132.1 109.1h.1M132.1 100.5v17.2M140.7 117.7h.1M140.7 100.5h.1M140.7 117.7h2.9M140.7 100.5h2.9v43.1M143.6 117.7h.1M143.6 106.3h.1M143.6 106.3h8.6M152.2 106.3h.1"/>
<path d="M152.2 100.5v5.8M169.4 114.9h.1M169.4 114.9v11.4h5.7M183.7 114.9v11.4M215.3 114.9h.1M215.3 112v17.2M215.3 114.9h2.9M232.5 114.9h.1M232.5 114.9h8.6M241.1 114.9h.1M241.1 114.9v14.3M31.6 132.1h46"/>
<path d="M77.6 132.1h.1M77.6 126.3h.1M77.6 126.3v5.8M80.4 132.1h.1M80.4 126.3h.1M80.4 126.3v5.8M91.9 126.3h.1M91.9 126.3v5.8h-11.5M123.5 137.8h.1M123.5 137.8h5.7M129.2 137.8h.1M152.2 129.2h.1"/>
<path d="M152.2 129.2v2.9M175.1 126.3h.1M175.1 129.2h.1M175.1 126.3v2.9M178 126.3h.1M178 129.2h.1M178 126.3v2.9M178 126.3h5.7M183.7 126.3h.1M215.3 129.2h.1M221.1 123.5h.1M221.1 123.5v5.7"/>
<path d="M221.1 123.5h37.3M223.9 123.5h.1M223.9 123.5v5.7M226.8 123.5h.1M226.8 123.5v5.7M229.7 123.5h.1M229.7 123.5v5.7M232.5 123.5h.1M232.5 123.5v5.7M235.4 123.5h.1M235.4 123.5v5.7M238.3 123.5h.1"/>
<path d="M238.3 123.5v5.7M241.1 123.5h.1M244 123.5h.1M244 123.5v5.7M246.9 123.5h.1M246.9 123.5v5.7M249.8 123.5h.1M249.8 123.5v5.7M258.4 123.5h.1M258.4 123.5v43M143.6 157.9v8.6M258.4 143.6h.1"/>
<path d="M258.4 143.6h8.6M34.5 175.1h.1M34.5 163.7h37.3M34.5 175.1v5.8M34.5 166.5h14.4M34.5 169.4h5.7M40.2 169.4h.1M40.2 169.4v23M48.9 166.5h.1M48.9 178h.1M48.9 166.5v11.5M48.9 178h2.8"/>
<path d="M51.7 178h.1M60.3 178h8.6M68.9 178h.1M68.9 178v14.4M71.8 163.7h.1M71.8 172.3h.1M71.8 172.3h5.8M71.8 163.7v8.6M74.7 163.7h.1M74.7 163.7h11.4M91.9 172.3h.1M91.9 172.3h5.7"/>
<path d="M129.2 166.5h.1M129.2 166.5h5.8M143.6 166.5h.1M143.6 166.5h11.4M152.2 166.5h.1M152.2 172.3h.1M152.2 166.5v5.8M155 166.5h.1M155 163.7v2.8M160.8 172.3h.1M160.8 163.7v8.6M163.7 166.5h.1"/>
<path d="M163.7 166.5h2.8M163.7 163.7v2.8M166.5 166.5h.1M166.5 172.3h.1M166.5 166.5v5.8M215.3 166.5h.1M215.3 163.7v2.8M229.7 166.5h.1M229.7 166.5h8.6M255.5 166.5h2.9M258.4 166.5h.1M37.4 192.4h14.3"/>
<path d="M40.2 192.4h.1M51.7 192.4h.1M60.3 192.4h8.6M68.9 192.4h.1M68.9 189.5h.1M68.9 189.5h28.7M77.6 189.5h.1M77.6 189.5v8.6"/>
</g>
<g fill="#f00" stroke="#f00" stroke-width=".25">
<circle cx="178" cy="20.1" r=".55"/>
<circle cx="178" cy="66" r=".55"/>
<circle cx="195.2" cy="43.1" r=".55"/>
<circle cx="244" cy="66" r=".55"/>
<circle cx="226.8" cy="66" r=".55"/>
<circle cx="195.2" cy="66" r=".55"/>
<circle cx="57.4" cy="31.6" r=".55"/>
<circle cx="223.9" cy="123.4" r=".55"/>
<circle cx="226.8" cy="123.4" r=".55"/>
<circle cx="229.7" cy="123.4" r=".55"/>
<circle cx="232.5" cy="123.4" r=".56"/>
<circle cx="235.4" cy="123.4" r=".55"/>
<circle cx="238.3" cy="123.4" r=".55"/>
<circle cx="241.1" cy="123.4" r=".55"/>
<circle cx="244" cy="123.4" r=".55"/>
<circle cx="246.9" cy="123.4" r=".56"/>
<circle cx="249.7" cy="123.4" r=".55"/>
<circle cx="40.2" cy="192.3" r=".55"/>
<circle cx="143.6" cy="117.7" r=".55"/>
<circle cx="77.5" cy="189.5" r=".55"/>
<circle cx="68.9" cy="189.5" r=".55"/>
<circle cx="152.1" cy="166.5" r=".55"/>
<circle cx="129.2" cy="137.8" r=".55"/>
<circle cx="132.1" cy="109.1" r=".56"/>
<circle cx="258.4" cy="143.6" r=".55"/>
<circle cx="126.3" cy="48.8" r=".55"/>
<circle cx="143.6" cy="48.8" r=".55"/>
<circle cx="215.3" cy="114.9" r=".55"/>
<circle cx="143.6" cy="106.2" r=".55"/>
</g>
<path d="M195.2 43.1v-2.9M195.2 40.2h.1M195.2 48.9v-5.8M195.2 43.1h.1M195.2 57.4h.1M195.2 66.1v-8.7" fill="none" stroke="#4200ff" stroke-width=".25" stroke-dasharray=".5"/>
<g font-size="2.6">
<text x="8.7" y="7">J4</text>
<text x="80.4" y="7">J1</text>
<text x="80.4" y="10.4">CON2</text>
<text x="45.1" y="13.8">1</text>
<text x="166.5" y="16.7">Vin</text>
<text x="191.5" y="12.7">U2</text>
<text x="198.1" y="13.8">SI-8033-JF_LS</text>
<text x="232.5" y="16.7">L1</text>
<text x="246.9" y="16.7">3v3</text>
<text x="45.1" y="22.4">3</text>
<text x="82.6" y="20.7" transform="rotate(-90 82.6 20.7)">1</text>
<text x="85.5" y="20.7" transform="rotate(-90 85.5 20.7)">2</text>
<text x="94.8" y="22.5">Vin</text>
<text x="185.8" y="19.9">1</text>
<text x="220.2" y="19.5">2</text>
<text x="144.7" y="24.8">EN</text>
<text x="169.4" y="28.2">C1</text>
<text x="220.2" y="28.1">4</text>
<text x="229.7" y="24.2">220uH</text>
<text x="45.4" y="31.4">2</text>
<text x="132.1" y="34">SW1</text>
<text x="160.8" y="34">50V/100uF</text>
<text x="249.5" y="34">C2</text>
<text x="8.1" y="38">DCBARRELJCK-10811</text>
<text x="194.6" y="37.9" transform="rotate(-90 194.6 37.9)">5</text>
<text x="204" y="37.6" transform="rotate(-90 204 37.6)">3</text>
<text x="229.7" y="39.7">D1</text>
<text x="249.5" y="36.5">25V/330uF</text>
<text x="132.1" y="45.4">RESET</text>
<text x="229.7" y="42.5">RK16</text>
<text x="80.4" y="48">DC BARREL JACK</text>
<text x="135" y="49.7">C9</text>
<text x="198.1" y="54.1">C3</text>
<text x="198.1" y="56.9">10V/0.47uF</text>
<text x="17.3" y="64.1">J6</text>
<text x="80.4" y="62.4">RIBBON CONNECTOR</text>
<text x="80.4" y="65">IN/OUT</text>
<text x="135" y="61.5">.1uf</text>
<text x="27.9" y="71.2">7</text>
<text x="27.9" y="68.3">8</text>
<text x="27.9" y="76.9">5</text>
<text x="27.9" y="74">6</text>
<text x="123.5" y="73.9">EN RESET BUTTON</text>
<text x="27.9" y="82.6">3</text>
<text x="27.9" y="79.8">4</text>
<text x="195.2" y="79.6">SWITCHING REGULATOR</text>
<text x="27.9" y="88.4">1</text>
<text x="27.9" y="85.5">2</text>
<text x="40.8" y="87">TX</text>
<text x="48.9" y="89.6">3v3</text>
<text x="244" y="88.2">ESP32</text>
<text x="17.3" y="95.9">CONN_008P_OUT</text>
<text x="135" y="95.7">C7</text>
<text x="213" y="93.6">3v3</text>
<text x="244" y="90.8">DEBUGGING LED</text>
<text x="244" y="93.4">DEBUGGING PUSHBUTTON</text>
<text x="149.3" y="97.1">3v3</text>
<text x="17.3" y="107.1">J7</text>
<text x="74.7" y="107.4">J2</text>
<text x="135" y="107.4">.1uF</text>
<text x="164.5" y="105.1">USB_D-</text>
<text x="178.9" y="105.1">USB_D+</text>
<text x="203.8" y="105.7">10k 1/4W</text>
<text x="209.6" y="102.8">R4</text>
<text x="27.9" y="111.3">8</text>
<text x="74.7" y="110.9">CON2</text>
<text x="135" y="112.9">C6</text>
<text x="221.1" y="110">SW2</text>
<text x="27.9" y="120">5</text>
<text x="27.9" y="117.1">6</text>
<text x="27.9" y="114.2">7</text>
<text x="156.8" y="117.2">F1</text>
<text x="27.9" y="125.7">3</text>
<text x="27.9" y="122.9">4</text>
<text x="76.9" y="121.2" transform="rotate(-90 76.9 121.2)">1</text>
<text x="79.8" y="121.2" transform="rotate(-90 79.8 121.2)">2</text>
<text x="89" y="122.9">Vin</text>
<text x="135" y="124.6">22uf</text>
<text x="156.8" y="120.6">1A</text>
<text x="221.1" y="121.8">RESET</text>
<text x="27.9" y="131.4">1</text>
<text x="27.9" y="128.6">2</text>
<text x="40.8" y="130.1">RX</text>
<text x="151.6" y="133" transform="rotate(-90 151.6 133)">2</text>
<text x="168.7" y="133" transform="rotate(-90 168.7 133)">10</text>
<text x="171.6" y="133" transform="rotate(-90 171.6 133)">11</text>
<text x="174.5" y="133" transform="rotate(-90 174.5 133)">13</text>
<text x="177.4" y="133" transform="rotate(-90 177.4 133)">14</text>
<text x="180.3" y="133" transform="rotate(-90 180.3 133)">23</text>
<text x="183.1" y="133" transform="rotate(-90 183.1 133)">28</text>
<text x="186" y="133" transform="rotate(-90 186 133)">29</text>
<text x="188.8" y="133" transform="rotate(-90 188.8 133)">30</text>
<text x="191.7" y="133" transform="rotate(-90 191.7 133)">31</text>
<text x="194.6" y="133" transform="rotate(-90 194.6 133)">32</text>
<text x="197.4" y="133" transform="rotate(-90 197.4 133)">33</text>
<text x="200.3" y="133" transform="rotate(-90 200.3 133)">34</text>
<text x="203.2" y="133" transform="rotate(-90 203.2 133)">35</text>
<text x="206.1" y="133" transform="rotate(-90 206.1 133)">26</text>
<text x="209" y="133" transform="rotate(-90 209 133)">16</text>
<text x="211.8" y="133" transform="rotate(-90 211.8 133)">24</text>
<text x="214.7" y="133" transform="rotate(-90 214.7 133)">25</text>
<text x="220.4" y="133" transform="rotate(-90 220.4 133)">1</text>
<text x="223.3" y="133" transform="rotate(-90 223.3 133)">40</text>
<text x="226.1" y="133" transform="rotate(-90 226.1 133)">41_1</text>
<text x="229" y="133" transform="rotate(-90 229 133)">41_2</text>
<text x="231.9" y="133" transform="rotate(-90 231.9 133)">41_3</text>
<text x="234.8" y="133" transform="rotate(-90 234.8 133)">41_4</text>
<text x="237.7" y="133" transform="rotate(-90 237.7 133)">41_5</text>
<text x="240.5" y="133" transform="rotate(-90 240.5 133)">41_6</text>
<text x="243.4" y="133" transform="rotate(-90 243.4 133)">41_7</text>
<text x="246.3" y="133" transform="rotate(-90 246.3 133)">41_8</text>
<text x="249.1" y="133" transform="rotate(-90 249.1 133)">41_9</text>
<text x="17.3" y="139">CONN_008P_IN</text>
<text x="28.7" y="145.6">USB-CONNECTION</text>
<text x="68.9" y="144.7">J3</text>
<text x="68.9" y="148.2">CON2</text>
<text x="137.8" y="148.8">R1</text>
<text x="229.7" y="145.9">U3</text>
<text x="129.2" y="151.6">10K 1/4W</text>
<text x="221.1" y="154.5">ESP32-S3-WROOM-1-N4</text>
<text x="20.2" y="158.8">J5</text>
<text x="71.2" y="158.5" transform="rotate(-90 71.2 158.5)">1</text>
<text x="74" y="158.5" transform="rotate(-90 74 158.5)">2</text>
<text x="83.3" y="160.2">Vin</text>
<text x="137.8" y="161.7">C8</text>
<text x="154.4" y="161.3" transform="rotate(-90 154.4 161.3)">3</text>
<text x="180.3" y="161.3" transform="rotate(-90 180.3 161.3)">4</text>
<text x="183.1" y="161.3" transform="rotate(-90 183.1 161.3)">5</text>
<text x="186" y="161.3" transform="rotate(-90 186 161.3)">6</text>
<text x="188.8" y="161.3" transform="rotate(-90 188.8 161.3)">7</text>
<text x="211.8" y="161.3" transform="rotate(-90 211.8 161.3)">8</text>
<text x="214.7" y="161.3" transform="rotate(-90 214.7 161.3)">9</text>
<text x="241.1" y="161.7">D3</text>
<text x="30.8" y="164">1</text>
<text x="30.8" y="167.1">2</text>
<text x="58" y="167.4">USB_D-</text>
<text x="80.4" y="167.4">R3</text>
<text x="160.1" y="162.8" transform="rotate(-90 160.1 162.8)">36</text>
<text x="163" y="162.8" transform="rotate(-90 163 162.8)">37</text>
<text x="168.7" y="162.8" transform="rotate(-90 168.7 162.8)">27</text>
<text x="171.6" y="162.8" transform="rotate(-90 171.6 162.8)">39</text>
<text x="174.5" y="162.8" transform="rotate(-90 174.5 162.8)">38</text>
<text x="177.4" y="162.8" transform="rotate(-90 177.4 162.8)">15</text>
<text x="191.7" y="162.8" transform="rotate(-90 191.7 162.8)">12</text>
<text x="194.6" y="162.8" transform="rotate(-90 194.6 162.8)">17</text>
<text x="197.4" y="162.8" transform="rotate(-90 197.4 162.8)">18</text>
<text x="200.3" y="162.8" transform="rotate(-90 200.3 162.8)">19</text>
<text x="203.2" y="162.8" transform="rotate(-90 203.2 162.8)">20</text>
<text x="206.1" y="162.8" transform="rotate(-90 206.1 162.8)">21</text>
<text x="209" y="162.8" transform="rotate(-90 209 162.8)">22</text>
<text x="221.1" y="163.1">R2</text>
<text x="30.7" y="168.7">3</text>
<text x="30.7" y="171.6">4</text>
<text x="54.6" y="173.1">C5</text>
<text x="137.8" y="173.4">.1uF</text>
<text x="218.2" y="173.4">330 1/8W</text>
<text x="241.1" y="173.4">LED</text>
<text x="30.7" y="174.5">5</text>
<text x="80.4" y="179.2">1K 1/4W</text>
<text x="102.2" y="177.5">D2</text>
<text x="16.8" y="184" transform="rotate(-90 16.8 184)">CONN_005P_000C_1</text>
<text x="54.6" y="184.9">22pf</text>
<text x="102.2" y="180.9">LED</text>
<text x="150.2" y="183.2">EN</text>
<text x="158.8" y="183.2">RX</text>
<text x="164.5" y="183.2">TX</text>
<text x="54.6" y="187.5">C4</text>
<text x="172.3" y="186.1">Title</text>
<text x="183.7" y="188.9">&lt;Title&gt;</text>
<text x="21.3" y="193">USB_D+</text>
<text x="172.3" y="194.7">Size</text>
<text x="175.1" y="197.6">A</text>
<text x="183.7" y="194.7">Document Number</text>
<text x="183.7" y="197.6">&lt;Doc&gt;</text>
<text x="267" y="194.7">Rev</text>
<text x="269.8" y="197.6">&lt;RevCod</text>
<text x="54.6" y="199.3">22pf</text>
<text x="172.3" y="203.3">Date:</text>
<text x="187.2" y="203.3">Friday, February 21, 2025</text>
<text x="229.7" y="203.3">Sheet</text>
<text x="244" y="203.3">1</text>
<text x="252.6" y="203.3">of</text>
<text x="261.2" y="203.3">1</text>
</g>
<g font-size="2.6" fill="#00c">
<text x="30.2" y="18.2">CENTER</text>
<text x="190.9" y="21.3">Vin</text>
<text x="208.9" y="21.3">SWout</text>
<text x="32.2" y="27.1">SHUNT</text>
<text x="213.7" y="29.9">Vs</text>
<text x="31.6" y="34.5">SPRING</text>
<text x="190.3" y="33.4">ON/OFF GND</text>
<text x="153.4" y="141" transform="rotate(-90 153.4 141)">3V3</text>
<text x="170.6" y="142" transform="rotate(-90 170.6 142)">IO17</text>
<text x="173.5" y="142" transform="rotate(-90 173.5 142)">IO18</text>
<text x="176.4" y="142" transform="rotate(-90 176.4 142)">IO19</text>
<text x="179.2" y="142" transform="rotate(-90 179.2 142)">IO20</text>
<text x="182.1" y="142" transform="rotate(-90 182.1 142)">IO21</text>
<text x="185" y="142" transform="rotate(-90 185 142)">IO35</text>
<text x="187.8" y="142" transform="rotate(-90 187.8 142)">IO36</text>
<text x="190.7" y="142" transform="rotate(-90 190.7 142)">IO37</text>
<text x="193.6" y="142" transform="rotate(-90 193.6 142)">IO38</text>
<text x="196.5" y="142" transform="rotate(-90 196.5 142)">IO39</text>
<text x="199.3" y="142" transform="rotate(-90 199.3 142)">IO40</text>
<text x="202.2" y="142" transform="rotate(-90 202.2 142)">IO41</text>
<text x="205.1" y="142" transform="rotate(-90 205.1 142)">IO42</text>
<text x="207.9" y="142" transform="rotate(-90 207.9 142)">IO45</text>
<text x="210.8" y="142" transform="rotate(-90 210.8 142)">IO46</text>
<text x="213.7" y="142" transform="rotate(-90 213.7 142)">IO47</text>
<text x="216.5" y="142" transform="rotate(-90 216.5 142)">IO48</text>
<text x="222.3" y="142.2" transform="rotate(-90 222.3 142.2)">GND</text>
<text x="225.2" y="142.2" transform="rotate(-90 225.2 142.2)">GND</text>
<text x="228" y="142.2" transform="rotate(-90 228 142.2)">GND</text>
<text x="230.9" y="142.2" transform="rotate(-90 230.9 142.2)">GND</text>
<text x="233.8" y="142.2" transform="rotate(-90 233.8 142.2)">GND</text>
<text x="236.6" y="142.2" transform="rotate(-90 236.6 142.2)">GND</text>
<text x="239.5" y="142.2" transform="rotate(-90 239.5 142.2)">GND</text>
<text x="242.4" y="142.2" transform="rotate(-90 242.4 142.2)">GND</text>
<text x="245.2" y="142.2" transform="rotate(-90 245.2 142.2)">GND</text>
<text x="248.1" y="142.2" transform="rotate(-90 248.1 142.2)">GND</text>
<text x="251" y="142.2" transform="rotate(-90 251 142.2)">GND</text>
<text x="156.3" y="156.5" transform="rotate(-90 156.3 156.5)">EN</text>
<text x="162" y="156.5" transform="rotate(-90 162 156.5)">RXD0</text>
<text x="164.9" y="156.5" transform="rotate(-90 164.9 156.5)">TXD0</text>
<text x="170.6" y="156.5" transform="rotate(-90 170.6 156.5)">IO0</text>
<text x="173.5" y="156.5" transform="rotate(-90 173.5 156.5)">IO1</text>
<text x="176.4" y="156.5" transform="rotate(-90 176.4 156.5)">IO2</text>
<text x="179.2" y="156.5" transform="rotate(-90 179.2 156.5)">IO3</text>
<text x="182.1" y="156.5" transform="rotate(-90 182.1 156.5)">IO4</text>
<text x="185" y="156.5" transform="rotate(-90 185 156.5)">IO5</text>
<text x="187.8" y="156.5" transform="rotate(-90 187.8 156.5)">IO6</text>
<text x="190.7" y="156.5" transform="rotate(-90 190.7 156.5)">IO7</text>
<text x="193.6" y="156.5" transform="rotate(-90 193.6 156.5)">IO8</text>
<text x="196.5" y="156.5" transform="rotate(-90 196.5 156.5)">IO9</text>
<text x="199.3" y="156.5" transform="rotate(-90 199.3 156.5)">IO10</text>
<text x="202.2" y="156.5" transform="rotate(-90 202.2 156.5)">IO11</text>
<text x="205.1" y="156.5" transform="rotate(-90 205.1 156.5)">IO12</text>
<text x="207.9" y="156.5" transform="rotate(-90 207.9 156.5)">IO13</text>
<text x="210.8" y="156.5" transform="rotate(-90 210.8 156.5)">IO14</text>
<text x="213.7" y="156.5" transform="rotate(-90 213.7 156.5)">IO15</text>
<text x="216.5" y="156.5" transform="rotate(-90 216.5 156.5)">IO16</text>
<text x="21.8" y="164.8">VCC</text>
<text x="25.9" y="167.7">D-</text>
<text x="23.9" y="170.6">D+</text>
<text x="24.8" y="173.4">ID</text>
<text x="21.6" y="176.3">GND</text>
</g>
<g font-size="2.6" fill="#cc8006">
<text x="178.9" y="25.4">+</text>
<text x="244.9" y="34">+</text>
</g>
<g font-size="2.1">
<text x="30.2" y="2.2">5</text>
<text x="84.7" y="2.2">4</text>
<text x="139.2" y="2.2">3</text>
<text x="193.8" y="2.2">2</text>
<text x="248.3" y="2.2">1</text>
<text x=".8" y="29.8">D</text>
<text x="276.3" y="29.8">D</text>
<text x=".8" y="80.1">C</text>
<text x="276.3" y="80.1">C</text>
<text x=".8" y="130.3">B</text>
<text x="276.3" y="130.3">B</text>
<text x=".8" y="180.5">A</text>
<text x="276.3" y="180.5">A</text>
<text x="30.2" y="206">5</text>
<text x="84.7" y="206">4</text>
<text x="139.2" y="206">3</text>
<text x="193.8" y="206">2</text>
<text x="248.3" y="206">1</text>
</g>
</svg>
